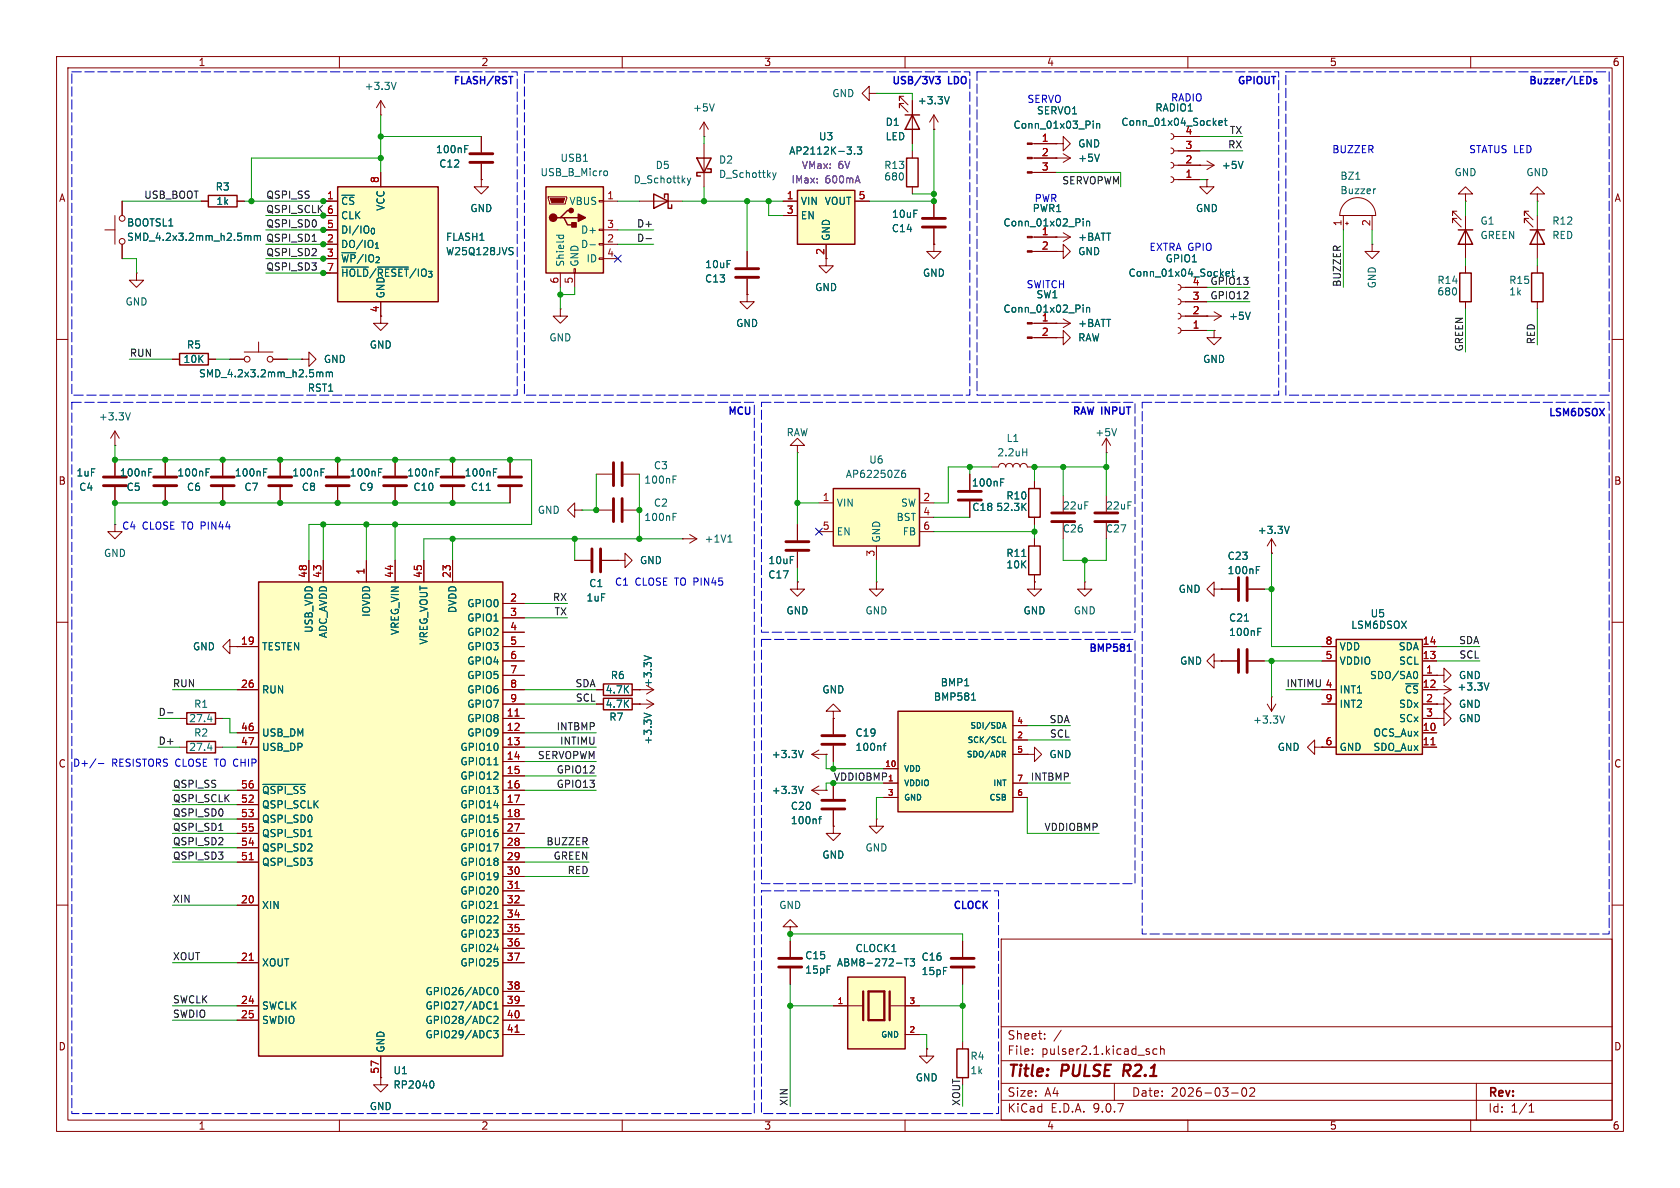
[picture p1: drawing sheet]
<svg xmlns="http://www.w3.org/2000/svg" width="297mm" height="210mm" viewBox="0 0 297 210" stroke-linecap="round" stroke-linejoin="round" font-family="sans-serif">
<g fill="none" stroke="#840000" stroke-width=".18">
<path d="M10 10h277v190h-277zM12 12h273v186h-273zM60 10v2M67.3 17.8l-.8 1.3M67.3 17.8l.8 1.3M67.3 17.8v2.5M110 10v2M153.7 16.5v-1.3l-1.3 1.3 1.3 1.3v-1.3h1.2M154.9 16.5h.1M159.8 17h-.8v.8v-.8l1.5 1.5M159.8 18.3h-.8v.8v-.8l1.5 1.5M160 10v2"/>
<path d="M161.3 17.8v7.6M210 10v2M260 10v2M67.3 20.3h.1M85.1 31.8v1.2h1.3l-1.3 1.3-1.3-1.3h1.3M85.1 31.8h.1M113 35.6h7.6M124.5 25.4v7.6M161.3 26.7v1.2M161.3 33v1.3M67.3 55.9v1.3h1.3l-1.3 1.2-1.3-1.2h1.3M99.1 54.6v1.3h1.2l-1.2 1.3-1.3-1.3h1.3"/>
<path d="M99.1 54.6h.1M132.1 44.5v2.7M132.1 49.3v2.8M146 45.7v1.3h1.3l-1.3 1.3-1.2-1.3h1.2M10 60h2M53.3 63.5h1.3v-1.3l1.3 1.3-1.3 1.3v-1.3M53.3 63.5h.1M141 78.7h1.2l-1.2-1.2-1.3 1.2h1.3v1.3M195.6 77.5l-.8 1.2M195.6 77.5l.7 1.2M195.6 77.5v2.5M285 60h2"/>
<path d="M141 80h.1M195.6 80h.1M10 110h2M154.9 102.9v1.2h1.3l-1.3 1.3-1.2-1.3h1.2M154.9 102.9h.1M285 110h2M10 160h2M139.7 163.8h1.3l-1.3-1.2-1.3 1.2h1.3v1.3M139.7 165.1h.1M170.2 166.4v2.8M170.2 171.2v2.8M177 166h108v32h-108z"/>
<path d="M285 160h2M60 198v2M110 198v2M160 198v2M163.8 185.4v1.3h1.3l-1.3 1.3-1.2-1.3h1.2M163.8 185.4h.1M177 194.5h108M177 191.5h108M177 187.5h108M177 181.5h108M182.5 186.3v.1M182.5 185.5v.1"/>
<path d="M184.7 183.6v.1M184.7 182.8v.1M187.6 182.1l-1.3 2M197 191.5v3M203 185.4l.2 .1M203 185.9l.2 .2-.2 .3M204.5 185.5l-.4-.1-.3 .3v.4l.2 .2h.5M205.2 185.5l.2-.1 .3 .1 .1 .9M205.2 184.9v1.5M210 198v2M217.7 193.2h1.2M219.7 192.4l.2-.1a.81 .81 0 0 1 .6 .6 .81 .81 0 0 1-.3 .8l-.2 .1a.81 .81 0 0 1-.3-1.4z"/>
<path d="M221 192.4l.5-.1 .2 .1 .1 .3-.9 1.1h.9M260 198v2M261 191.5v6.5M270.3 196.6h.9M270.3 195.5l.4-.4v1.5"/>
</g>
<path d="M198.8 188.2l-.3 2" fill="none" stroke="#840000" stroke-width=".4"/>
<path d="M70 14.5l-.4 1.3M121.5 31.5l.3 .8M121.8 32.3l-.3 .5M122.1 31.5l-.3 .8M136.6 30.5l.3 .9M136.9 31.4l-.3 .4M137.2 30.5l-.3 .9M197.4 75.8l-.4 1.2" fill="none" stroke="#006464" stroke-width=".18"/>
<path d="M115.6 34.3l2.5 1.3-2.5 1.2zM117.5 34.9v-.6h.6v2.5h.6v-.6M123.2 27.9h2.5l-1.2 2.6zM125.1 29.8h.6v.7h-2.5v.6h.6M160 20.3h2.6M160.3 27.9h2v5.1h-2zM161.3 20.3l1.3 2.6h-2.6z" fill="none" stroke="#840000" stroke-width=".25"/>
<path d="M130 47.5h4.1M130 49h4.1M168.1 169.4h4.1M168.1 170.9h4.1" fill="none" stroke="#840000" stroke-width=".51"/>
<path d="M149.9 172.7h10.1v12.7h-10.1z" fill="#ffffc2"/>
<g fill="none" stroke="#840000" stroke-width=".18">
<path d="M257.6 37.3h-.8v.8v-.8l1.5 1.6M257.6 38.6h-.8v.8v-.8l1.5 1.5M259.1 38.1v7.6M270.3 37.3h-.8v.8v-.8l1.5 1.6M270.3 38.6h-.8v.8v-.8l1.5 1.5M271.8 38.1v7.6M259.1 47v1.3M259.1 53.3v1.3M271.8 47v1.3M271.8 53.3v1.3M139.7 166.4v2.8M139.7 171.2v2.8"/>
<path d="M147.3 177.8h5.1M157.5 177.8h5.1M67.3 190.5v1.3h1.3l-1.3 1.2-1.3-1.2h1.3M67.3 190.5h.1M160 182.9h2.6M170.2 184.2v1.2"/>
</g>
<path d="M257.8 40.6h2.5M258.1 48.3h2v5h-2zM259.1 40.6l1.2 2.6h-2.5zM270.5 40.6h2.5M270.8 48.3h2v5h-2zM271.8 40.6l1.2 2.6h-2.5zM149.9 172.7h10.1v12.7h-10.1zM169.2 185.4h2v5.1h-2z" fill="none" stroke="#840000" stroke-width=".25"/>
<path d="M152.6 175.3v5M153.5 175.3h2.8v5h-2.8zM157.3 175.3v5" fill="none" stroke="#840000" stroke-width=".41"/>
<path d="M158.5 170.3h.9M159.9 169.5h.7M160.2 169.5v1.3M160.9 169.5h.8l-.4 .5 .3 .1v.5l-.2 .2-.5-.2" fill="none" stroke="#006464" stroke-width=".18"/>
<path d="M137.7 169.4h4M137.7 170.9h4" fill="none" stroke="#840000" stroke-width=".51"/>
<path d="M45.7 102.9h43.2v83.8h-43.2z" fill="#ffffc2"/>
<path d="M181.9 96.5h2v5.1h-2zM45.7 102.9h43.2v83.8h-43.2z" fill="none" stroke="#840000" stroke-width=".25"/>
<g fill="none" stroke="#840000" stroke-width=".18">
<path d="M237.5 38.1v2.5M237.8 35.9a3.2 3.2 0 0 1 3.4-.7 3.2 3.2 0 0 1 2 2.9h-6.3a3.2 3.2 0 0 1 .9-2.2zM237.9 39.5h.5M238.1 39.2v.6M242.6 38.1v2.5M259.1 34.3h1.2l-1.2-1.3-1.3 1.3h1.3v1.3M259.1 35.6h.1M271.8 34.3h1.2l-1.2-1.3-1.3 1.3h1.3v1.3M271.8 35.6h.1M242.6 43.2v1.3h1.2l-1.2 1.2-1.3-1.2h1.3M242.6 43.2h.1M54.6 99.1v3.8"/>
<path d="M57.1 99.1v3.8M64.8 99.1v3.8M69.8 99.1v3.8M74.9 99.1v3.8M80 99.1v3.8M105.4 83.8h2.8M110.2 83.8h2.8M182.9 95.3v1.2M195.6 87.6v2.8M195.6 92.5v2.8M41.9 114.3h3.8M88.9 114.3h3.8"/>
<path d="M88.9 106.7h3.8M88.9 109.2h3.8M88.9 111.8h3.8M88.9 116.8h3.8M88.9 119.4h3.8M182.9 102.9v1.2h1.2l-1.2 1.3-1.3-1.3h1.3M182.9 102.9h.1M182.9 101.6v1.3M191.8 102.9v1.2h1.2l-1.2 1.3-1.3-1.3h1.3M191.8 102.9h.1M41.9 121.9h3.8M41.9 129.5h3.8"/>
<path d="M41.9 132.1h3.8M41.9 139.7h3.8M88.9 121.9h3.8M88.9 129.5h3.8M88.9 132.1h3.8M88.9 139.7h3.8M88.9 124.5h3.8M88.9 127h3.8M88.9 134.6h3.8M88.9 137.2h3.8M143.5 139.7h2.5M143.5 139.7l1.3 .8"/>
<path d="M143.5 133.4l1.3 .7M143.5 133.4h2.5M144.8 138.9l-1.3 .8M144.8 132.6l-1.3 .8M146 139.7h.1M146 133.4h.1M147.3 125.7h1.3l-1.3-1.2-1.3 1.2h1.3v1.3M147.3 127h.1M147.3 127v2.8M147.3 131.8v2.8M147.3 138.4v2.8M181.6 133.4h1.3v-1.3l1.2 1.3-1.2 1.2v-1.2"/>
<path d="M181.6 133.4h.1M41.9 142.2h3.8M41.9 144.8h3.8M41.9 147.3h3.8M41.9 149.9h3.8M41.9 152.4h3.8M88.9 142.2h3.8M88.9 144.8h3.8M88.9 147.3h3.8M88.9 149.9h3.8M88.9 152.4h3.8M88.9 154.9h3.8"/>
<path d="M88.9 157.5h3.8M147.3 146.1v1.2h1.3l-1.3 1.3-1.3-1.3h1.3M147.3 146.1h.1M147.3 143.3v2.8M154.9 144.8v1.3h1.3l-1.3 1.2-1.2-1.2h1.2M154.9 144.8h.1M41.9 160h3.8M41.9 170.2h3.8M41.9 177.8h3.8M88.9 160h3.8M88.9 170.2h3.8M88.9 177.8h3.8"/>
<path d="M88.9 162.6h3.8M88.9 165.1h3.8M88.9 167.6h3.8M88.9 175.3h3.8M41.9 180.3h3.8M67.3 186.7v3.8M88.9 180.3h3.8M88.9 182.9h3.8"/>
</g>
<g fill="none" stroke="#006464" stroke-width=".18">
<path d="M239.7 31.7h.7M243.2 33.4h-.2M119 84.8h.4M119 84.1h.6M180.6 98.4h.8M46.5 138.7h7.5M87.3 135.2h.7M142 139l-.4 1.3M142 132.7l-.4 1.2M156.1 131.8h.5M156.6 131.4l-.3 .2v1.1M54.4 147.9h.8"/>
<path d="M144.7 144.8h.5M145.2 144.3l-.3 .2v1.1M87.3 160.6h.7M87.3 179.8l.5-.2 .2 .4-.7 .9h.7M87.3 178.4h.7M87.3 177.5l.4-.4v1.3M87.4 174.7l.2-.1a.68 .68 0 0 1 .5 .6 .68 .68 0 0 1-.5 .6l-.2-.1-.1-.3zM76.4 191.1a.79 .79 0 0 1 0 1.2M87.3 182.2h.7l-.4 .5 .4 .1v.5l-.2 .2-.5-.2"/>
</g>
<path d="M91 126.6h.8M44.1 152h.7M91 157.1h.8M44.1 169.8h.7M91 182.5h.8" fill="none" stroke="#a90000" stroke-width=".18"/>
<path d="M108.5 81.8v4.1M110 81.8v4.1M193.5 90.7h4.1M193.5 92.2h4.1M145.3 130h4.1M145.3 131.6h4.1M145.3 141.5h4.1M145.3 143h4.1" fill="none" stroke="#840000" stroke-width=".51"/>
<path d="M158.7 125.7h20.4v17.8h-20.4z" fill="#ffffc2"/>
<path d="M158.7 125.7h20.4v17.8h-20.4z" fill="none" stroke="#840000" stroke-width=".25"/>
<g fill="none" stroke="#840000" stroke-width=".18">
<path d="M105.4 90.2h2.8M109.2 99.1h1.3v-1.3l1.3 1.3-1.3 1.2v-1.2M109.2 99.1h.1M110.2 90.2h2.8M120.6 95.3h.1M120.6 95.3h2.6M121.9 94.5l1.3 .8M123.2 95.3l-1.3 .7M141 92.7v2.8M141 97.5v2.8M156.2 135.9h2.5M156.2 138.4h2.5"/>
<path d="M179.1 138.4h2.5M179.1 128.3h2.5M179.1 130.8h2.5M179.1 133.4h2.5M156.2 141h2.5M179.1 141h2.5"/>
</g>
<path d="M119 91.4h.4M119 90.7h.6M128.7 95.8h.7M128.8 94.9l.2-.3v1.2M171.8 123.8h.7M172 122.7l.1-.2v1.3M177.3 128.4h.5M177.4 131.3h.5M177.4 133.3l.4 .5M177.5 127.7l.4 1M177.7 132.8l.1 .2-.1 .3" fill="none" stroke="#006464" stroke-width=".18"/>
<path d="M108.5 88.1v4.1M110 88.1v4.1M138.9 95.8h4.1M138.9 97.3h4.1" fill="none" stroke="#840000" stroke-width=".51"/>
<path d="M147.3 86.4h15.3v10.1h-15.3z" fill="#ffffc2"/>
<path d="M147.3 86.4h15.3v10.1h-15.3zM33 131.1h5.1v2h-5.1z" fill="none" stroke="#840000" stroke-width=".25"/>
<path d="M144.8 88.9h2.5M144.8 94h2.5M154.9 96.5v2.6M162.6 88.9h2.5M162.6 94h2.5M162.6 91.4h2.5M175.3 82.6h1.2a.64 .64 0 0 1 .7-.7 .64 .64 0 0 1 .6 .7 .64 .64 0 0 1 .6-.7 .64 .64 0 0 1 .7 .7 .64 .64 0 0 1 .6-.7 .64 .64 0 0 1 .6 .7 .64 .64 0 0 1 .7-.7 .64 .64 0 0 1 .6 .7h1.3M141 102.9v1.2h1.2l-1.2 1.3-1.3-1.3h1.3M141 102.9h.1M31.7 132.1h1.3M38.1 132.1h1.3" fill="none" stroke="#840000" stroke-width=".18"/>
<path d="M180.8 79.9h.7M181.5 79.3v1.3M160 83.1l-.4 .1a.86 .86 0 0 0 0 1.2l.5-.1v-.4l-.2-.3h-.3l-.2 .3M36.7 132.2h.8" fill="none" stroke="#006464" stroke-width=".18"/>
<path d="M141 33.7h10.1v9.5h-10.1z" fill="#ffffc2"/>
<path d="M141 33.7h10.1v9.5h-10.1z" fill="none" stroke="#840000" stroke-width=".25"/>
<path d="M138.4 35.6h2.6M138.4 38.1h2.6M151.1 35.6h2.6M165.1 22.9h.1M165.1 20.3l-.8 1.3M165.1 20.3l.8 1.3M165.1 20.3v2.6M146 43.2v2.5M186.7 44.5h1.3v-1.3l1.2 1.3-1.2 1.2v-1.2M186.7 44.5h.1" fill="none" stroke="#840000" stroke-width=".18"/>
<path d="M167.8 17.1l-.4 1.3M149.7 26h.8l-.4 .5M150.5 26.6v.5M151.1 27.1v.1M151.6 26h.7l-.4 .5 .4 .1v.5l-.2 .1-.5-.1" fill="none" stroke="#006464" stroke-width=".18"/>
<path d="M59.7 33h17.8v20.3h-17.8z" fill="#ffffc2"/>
<path d="M59.7 33h17.8v20.3h-17.8z" fill="none" stroke="#840000" stroke-width=".25"/>
<g fill="none" stroke="#840000" stroke-width=".18">
<path d="M57.1 35.6h2.6M57.1 38.1h2.6M67.3 30.5v2.5M182.5 25.4h4.2M182.5 27.9h4.2M182.5 30.5h4.2M24.1 48.3v1.2h1.3l-1.3 1.3-1.2-1.3h1.2M24.1 48.3h.1M57.1 40.6h2.6M57.1 43.2h2.6M57.1 45.7h2.6M57.1 48.3h2.6"/>
<path d="M67.3 53.3v2.6M132.1 52.1v1.2h1.2l-1.2 1.3-1.3-1.3h1.3M132.1 52.1h.1M182.5 41.9h6.7M182.5 57.2h6.7M182.5 59.7h4.2M182.5 44.5h4.2M186.7 41.9h.1M186.7 57.2h.1M188 41.1l1.2 .8M188 56.4l1.2 .8M189.2 41.9l-1.2 .8"/>
<path d="M189.2 57.2l-1.2 .7"/>
</g>
<g fill="none" stroke="#006464" stroke-width=".18">
<path d="M191.5 38.7v.1M191.5 39.1v.8M192.1 39.1v.8M192.1 39.2l.2-.1 .3 .1v.7M193.3 21.4v.1M193.3 21.8v.9M193.9 21.8v.9M193.9 22l.1-.2 .4 .1v.8M60.4 47.2h4.7M66.7 47.2h5.5M90.2 43.8h.5M90.5 44.4l.2 .3-.2 .3"/>
<path d="M191.5 53.9v.1M191.5 54.3v.9M192.1 54.3v.9M192.1 54.5l.2-.2 .3 .1v.8"/>
</g>
<g fill="#840000" stroke="#840000" stroke-width=".18">
<path d="M181.6 57h.9v.3h-.9z"/>
<path d="M181.6 59.6h.9v.2h-.9z"/>
<path d="M181.6 25.3h.9v.2h-.9z"/>
<path d="M181.6 27.8h.9v.3h-.9z"/>
<path d="M181.6 30.4h.9v.2h-.9z"/>
<path d="M181.6 41.8h.9v.2h-.9z"/>
<path d="M181.6 44.3h.9v.3h-.9z"/>
</g>
<path d="M96.5 33h10.2v15.3h-10.2z" fill="#ffffc2"/>
<path d="M96.5 33h10.2v15.3h-10.2zM99.1 38.5h.6l.6 1.3h1.3M99.7 38.5h2.5M101 37.2h-.7l-1.2 1.3h-.7M31.7 62.5h5.1v2h-5.1zM181.9 86.4h2v5h-2zM33 126h5.1v2h-5.1zM106.7 123.4h5.1v2.1h-5.1zM106.7 120.9h5.1v2h-5.1z" fill="none" stroke="#840000" stroke-width=".25"/>
<g fill="none" stroke="#840000" stroke-width=".18">
<path d="M85.1 24.1v2.8M85.1 29v2.8M96.9 34.8h3.3v.3l-.3 1h-2.7zM105.9 35.4h.8v.3h-.8zM106.7 35.6h2.5M124.5 24.1h.1M124.5 21.6l-.8 1.3M124.5 21.6l.7 1.3M124.5 21.6v2.5M165.1 35.6v2.8M99.1 48.3v2.5M101.5 47.5h.2v.8h-.2z"/>
<path d="M101.6 48.3v2.5M105.9 40.5h.8v.3h-.8zM105.9 43.1h.8v.2h-.8zM105.9 45.6h.8v.2h-.8zM106.7 40.6h2.5M106.7 43.2h2.5M106.7 45.7h2.5M165.1 43.2v1.3h1.3l-1.3 1.2-1.3-1.2h1.3M165.1 43.2h.1M165.1 40.4v2.8M20.3 78.7h.1M20.3 76.2v2.5"/>
<path d="M20.3 76.2l-.7 1.3M20.3 76.2l.8 1.3M30.5 63.5h1.2M36.8 63.5h1.3M40.6 63.5h2.6M43.2 62.2h5.1M45.7 60.5v1.7M48.3 63.5h2.5M20.3 92.7v1.3h1.3l-1.3 1.3-1.3-1.3h1.3M20.3 92.7h.1M20.3 81.3v2.8M20.3 86.1v2.8"/>
<path d="M29.2 81.3v2.8M29.2 86.1v2.8M39.4 81.3v2.8M39.4 86.1v2.8M49.5 81.3v2.8M49.5 86.1v2.8M59.7 81.3v2.8M59.7 86.1v2.8M69.8 81.3v2.8M69.8 86.1v2.8M80 81.3v2.8M80 86.1v2.8"/>
<path d="M90.2 81.3v2.8M90.2 86.1v2.8M101.6 90.2v-1.3l-1.3 1.3 1.3 1.2v-1.2h1.3M101.6 99.1h2.8M102.9 90.2h.1M106.4 99.1h2.8M171.4 83.8v2.8M171.4 88.6v2.8M182.9 85.1v1.3M182.9 91.4v1.3M188 87.6v2.8M188 92.5v2.8"/>
<path d="M224.8 97.8h.1M224.8 95.3v2.5M224.8 95.3l-.8 1.2M224.8 95.3l.8 1.2M40.6 114.3v-1.3l-1.2 1.3 1.2 1.3v-1.3h1.3M41.9 114.3h.1M214.6 116.8v-1.2l-1.2 1.2 1.2 1.3v-1.3h1.3M214.6 104.1v1.3l-1.2-1.3 1.2-1.2v1.2h1.3M215.9 116.8h.1M215.9 104.1h.1M215.9 116.8h2.8M215.9 104.1h2.8"/>
<path d="M220.7 116.8h2.8M220.7 104.1h2.8M254 119.4h1.3v-1.3l1.2 1.3-1.2 1.3v-1.3M254 119.4h.1M31.7 127h1.3M38.1 127h1.3M105.4 124.5h1.3M105.4 121.9h1.3M111.8 124.5h3.8M111.8 121.9h3.8l-1.3 .8M113 121.9h.1M113 124.5h.1"/>
<path d="M114.3 123.7l1.3 .8M115.6 124.5l-1.3 .7M224 124.5l.8 1.2M224.8 123.2h.1M224.8 123.2v2.5M225.6 124.5l-.8 1.2M232.4 132.1v-1.3l-1.3 1.3 1.3 1.3v-1.3h1.3M233.7 132.1h.1M254 124.5h1.3v-1.3l1.2 1.3-1.2 1.2v-1.2M254 124.5h.1M254 127h1.3v-1.3l1.2 1.3-1.2 1.3v-1.3M254 127h.1"/>
<path d="M254 121.9h.1M254 121.9h2.5M255.3 121.2l1.2 .7M256.5 121.9l-1.2 .8"/>
<circle cx="43.7" cy="63.5" r=".51"/>
<circle cx="47.8" cy="63.5" r=".51"/>
</g>
<path d="M97.3 35.1h2.5l-.2 .7h-2.1z" fill="#840000" stroke="#840000" stroke-width=".18"/>
<g fill="#840000" stroke="#840000" stroke-width=".25">
<path d="M101.1 39.4h.8v.7h-.8z"/>
<path d="M102.2 37.8l1.3 .7-1.3 .6z"/>
<circle cx="97.8" cy="38.5" r=".63"/>
<circle cx="101" cy="37.2" r=".38"/>
</g>
<g fill="none" stroke="#006464" stroke-width=".18">
<path d="M126.3 18.4l-.4 1.2M82.2 26.3h.4M82.2 25.7h.6M107 30.2l.3 .1 .1 .2-.1 .4-.3 .2M98.4 41.6h1.2M98.9 41.6l-.1 .3M99.6 41.6v.3M104.3 43.3h1M23 73l-.4 1.2M56.6 65.8h.4l.1 .8M57.7 65.9l.3-.1 .2 .2M57.7 65.8v.8"/>
<path d="M58.2 66l.2-.2h.3l.1 .8M58.2 66v.6M26.3 83.5h.4M26.3 82.9h.6M36.4 83.5h.5M36.4 82.9h.6M46.6 83.5h.4M46.6 82.9h.6M56.8 83.5h.4M56.8 82.9h.6M66.9 83.5h.4M66.9 82.9h.6"/>
<path d="M77.1 83.5h.4M77.1 82.9h.6M86 86.7h.7M87.2 83.5h.5M87.2 82.9h.6M176.9 85.3h.4M176.9 84.7h.6M180.9 89.5l.5 .7M181.4 89l-.7 .7M227.9 93l-.4 1.3M113.9 115.9l1.2 .4M220 109.8h.7"/>
<path d="M222.1 100.8h.4M222.1 100.1h.6M222.4 111.7h.4M222.4 111.1h.6M36.7 127.2h.8M113.9 126.1l1.2 .4M227.1 126.6l-.4 1.2M263.2 120.7l-.4 1.3"/>
</g>
<g fill="none" stroke="#840000" stroke-width=".51">
<path d="M83.1 27.2h4M83.1 28.7h4M163.1 38.6h4M163.1 40.1h4M18.3 84.3h4.1M18.3 85.9h4.1M27.2 84.3h4M27.2 85.9h4M37.3 84.3h4.1M37.3 85.9h4.1M47.5 84.3h4.1M47.5 85.9h4.1"/>
<path d="M57.7 84.3h4M57.7 85.9h4M67.8 84.3h4.1M67.8 85.9h4.1M78 84.3h4M78 85.9h4M88.1 84.3h4.1M88.1 85.9h4.1M104.6 97v4.1M106.2 97v4.1M169.4 86.9h4.1M169.4 88.4h4.1"/>
<path d="M185.9 90.7h4.1M185.9 92.2h4.1M218.9 102.1v4.1M218.9 114.8v4.1M220.5 102.1v4.1M220.5 114.8v4.1"/>
</g>
<path d="M236.2 113h15.3v20.4h-15.3z" fill="#ffffc2"/>
<path d="M36.8 34.5h5.1v2.1h-5.1zM236.2 113h15.3v20.4h-15.3z" fill="none" stroke="#840000" stroke-width=".25"/>
<g fill="none" stroke="#840000" stroke-width=".18">
<path d="M161.3 17.8v2.5M20.3 38.1v5.1M21.6 35.6v2.5M35.6 35.6h1.2M41.9 35.6h1.3M57.1 35.6h2.6M57.1 38.1h2.6M67.3 30.5v2.5M85.1 31.8h.1M85.1 24.1v2.8M85.1 29v2.8M138.4 35.6h2.6"/>
<path d="M138.4 38.1h2.6M151.1 35.6h2.6M161.3 22.9v2.5M165.1 22.9h.1M165.1 35.6v2.8M182.9 27.9h6.3M182.9 25.4h3.8M182.9 30.5h3.8M186.7 27.9h.1M186.7 25.4h1.3v-1.3l1.2 1.3-1.2 1.3v-1.3M186.7 25.4h.1M188 27.2l1.2 .7"/>
<path d="M189.2 27.9l-1.2 .8M207 31.2l.4 .2 .1 .4-.1 .3-.4 .2M207 28.7l.4 .2 .1 .3-.1 .4-.4 .1M207 26.2l.4 .1 .1 .4-.1 .3-.4 .2M207 23.6l.4 .2 .1 .3-.1 .4-.4 .1M207.5 31.8h4.6M207.5 29.2h7.1M207.5 26.7h4.6M207.5 24.1h4.6M212.1 29.2h.1M213.4 31.8v1.2h1.2l-1.2 1.3-1.3-1.3h1.3M213.4 31.8h.1"/>
<path d="M213.4 28.4l1.2 .8M214.6 29.2l-1.2 .8M18.5 40.6h1.8M21.6 43.2v2.5M57.1 40.6h2.6M57.1 43.2h2.6M57.1 45.7h2.6M57.1 48.3h2.6M67.3 53.3v2.6M132.1 52.1h.1M132.1 44.5v2.7M132.1 49.3v2.8"/>
<path d="M146 43.2v2.5M165.1 43.2h.1M165.1 40.4v2.8M182.9 57.2h3.8M182.9 59.7h3.8M182.9 41.9h3.8M182.9 44.5h3.8M186.7 59.7h1.3v-1.3l1.2 1.3-1.2 1.3v-1.3M186.7 59.7h.1M186.7 44.5h.1M186.7 41.9h.1M186.7 57.2h.1"/>
<path d="M208.3 57.9l.3 .2 .2 .3-.2 .4-.3 .1M208.3 55.4l.3 .1 .2 .4-.2 .3-.3 .2M208.3 52.8l.3 .2 .2 .3-.2 .4-.3 .1M208.3 50.3l.3 .1 .2 .4-.2 .4-.3 .1M208.8 58.4h4.6M208.8 55.9h7.1M208.8 53.3h4.6M208.8 50.8h4.6M213.4 55.9h.1M214.6 58.4v1.3h1.3l-1.3 1.3-1.2-1.3h1.2M214.6 58.4h.1M214.6 55.1l1.3 .8"/>
<path d="M215.9 55.9l-1.3 .7M30.5 63.5h1.2M36.8 63.5h1.3M40.6 63.5h2.6M48.3 63.5h2.5M53.3 63.5h.1M20.3 81.3v2.8M20.3 86.1v2.8M29.2 81.3v2.8M29.2 86.1v2.8M39.4 81.3v2.8M39.4 86.1v2.8"/>
<path d="M49.5 81.3v2.8M49.5 86.1v2.8M54.6 99.1v3.8M57.1 99.1v3.8M59.7 81.3v2.8M59.7 86.1v2.8M64.8 99.1v3.8M69.8 81.3v2.8M69.8 86.1v2.8M69.8 99.1v3.8M74.9 99.1v3.8M80 81.3v2.8"/>
<path d="M80 86.1v2.8M80 99.1v3.8M90.2 81.3v2.8M90.2 86.1v2.8M101.6 99.1h2.8M106.4 99.1h2.8M109.2 99.1h.1M141 92.7v2.8M141 97.5v2.8M171.4 83.8v2.8M171.4 88.6v2.8M182.9 85.1v1.3"/>
<path d="M182.9 91.4v1.3M182.9 95.3v1.2M224.8 97.8h.1M41.9 114.3h.1M41.9 114.3h3.8M88.9 114.3h3.8M88.9 116.8h3.8M88.9 119.4h3.8M88.9 106.7h3.8M88.9 109.2h3.8M88.9 111.8h3.8M141 102.9h.1"/>
<path d="M182.9 102.9h.1M182.9 101.6v1.3M215.9 104.1h.1M215.9 116.8h.1M215.9 116.8h2.8M215.9 104.1h2.8M220.7 116.8h2.8M220.7 104.1h2.8M233.7 114.3h2.5M233.7 116.8h2.5M251.5 114.3h2.5M251.5 116.8h2.5"/>
<path d="M251.5 119.4h2.5M254 119.4h.1M41.9 121.9h3.8M41.9 129.5h3.8M41.9 132.1h3.8M41.9 139.7h3.8M88.9 121.9h3.8M88.9 129.5h3.8M88.9 132.1h3.8M88.9 124.5h3.8M88.9 127h3.8M88.9 139.7h3.8"/>
<path d="M88.9 134.6h3.8M88.9 137.2h3.8M105.4 121.9h1.3M105.4 124.5h1.3M111.8 121.9h1.2M111.8 124.5h1.2M113 121.9h.1M113 124.5h.1M146 133.4h.1M146 139.7h.1M147.3 127h.1M147.3 127v2.8"/>
<path d="M147.3 131.8v2.8M147.3 138.4v2.8M156.2 135.9h2.5M156.2 138.4h2.5M179.1 138.4h2.5M179.1 128.3h2.5M179.1 130.8h2.5M179.1 133.4h2.5M181.6 133.4h.1M233.7 132.1h.1M233.7 121.9h2.5M233.7 132.1h2.5"/>
<path d="M233.7 124.5h2.5M251.5 121.9h2.5M251.5 129.5h2.5M251.5 132.1h2.5M251.5 124.5h2.5M251.5 127h2.5M254 121.9h.1M254 127h.1M254 124.5h.1M41.9 142.2h3.8M41.9 144.8h3.8M41.9 147.3h3.8"/>
<path d="M41.9 149.9h3.8M41.9 152.4h3.8M88.9 142.2h3.8M88.9 144.8h3.8M88.9 147.3h3.8M88.9 149.9h3.8M88.9 152.4h3.8M88.9 154.9h3.8M88.9 157.5h3.8M147.3 146.1h.1M147.3 143.3v2.8M156.2 141h2.5"/>
<path d="M179.1 141h2.5M41.9 160h3.8M41.9 170.2h3.8M41.9 177.8h3.8M88.9 160h3.8M88.9 170.2h3.8M88.9 177.8h3.8M88.9 162.6h3.8M88.9 165.1h3.8M88.9 167.6h3.8M88.9 175.3h3.8M139.7 166.4v2.8"/>
<path d="M139.7 171.2v2.8M147.3 177.8h2.6M160 177.8h2.6M170.2 166.4v2.8M170.2 171.2v2.8M41.9 180.3h3.8M67.3 190.5h.1M67.3 186.7v3.8M88.9 180.3h3.8M88.9 182.9h3.8M160 182.9h2.6M163.8 185.4h.1"/>
<circle cx="21.6" cy="38.6" r=".51"/>
<circle cx="21.6" cy="42.7" r=".51"/>
</g>
<path d="M91 126.6h.8M253 131.7h.7M44.1 152h.7M91 157.1h.8M44.1 169.8h.7M91 182.5h.8" fill="none" stroke="#a90000" stroke-width=".18"/>
<g fill="none" stroke="#006464" stroke-width=".18">
<path d="M167.8 17.1l-.4 1.3M82.2 26.3h.4M82.2 25.7h.6M149.7 26h.8l-.4 .5M150.5 26.6v.5M151.1 27.1v.1M151.6 26h.7l-.4 .5 .4 .1v.5l-.2 .1-.5-.1M191.5 38.7v.1M191.5 39.1v.8M192.1 39.1v.8M192.1 39.2l.2-.1 .3 .1v.7M193.3 21.4v.1"/>
<path d="M193.3 21.8v.9M193.9 21.8v.9M193.9 22l.1-.2 .4 .1v.8M194.4 27.2l-.5 1.3M215.5 21.7l.6-.1-.1-.2-.3-.1-.2 .2v.6h.5M216.4 21.3h.5M216.6 20.9v1.1l.2 .2M219.8 28.5l-.5 1.3M43.9 41.7h.4l.1 .8M45 41.8l.3-.2 .2 .2M45 41.6v.9M45.5 41.8l.2-.2 .3 .1v.8"/>
<path d="M45.5 41.8v.7M60.4 47.2h4.7M66.7 47.2h5.5M90.2 43.8h.5M90.5 44.4l.2 .3-.2 .3M191.5 53.9v.1M191.5 54.3v.9M192.1 54.3v.9M192.1 54.5l.2-.2 .3 .1v.8M216.7 48.4l.7-.1-.1-.2h-.5l-.1 .6M217.7 48h.5M217.9 47.6v1.1"/>
<path d="M221 55.2l-.4 1.3M56.6 65.8h.4l.1 .8M57.7 65.9l.3-.1 .2 .2M57.7 65.8v.8M58.2 66l.2-.2h.3l.1 .8M58.2 66v.6M26.3 83.5h.4M26.3 82.9h.6M36.4 83.5h.5M36.4 82.9h.6M46.6 83.5h.4M46.6 82.9h.6"/>
<path d="M56.8 83.5h.4M56.8 82.9h.6M66.9 83.5h.4M66.9 82.9h.6M77.1 83.5h.4M77.1 82.9h.6M86 86.7h.7M87.2 83.5h.5M87.2 82.9h.6M176.9 85.3h.4M176.9 84.7h.6M180.6 98.4h.8"/>
<path d="M180.9 89.5l.5 .7M181.4 89l-.7 .7M227.9 93l-.4 1.3M113.9 115.9l1.2 .4M220 109.8h.7M222.1 100.8h.4M222.1 100.1h.6M222.4 111.7h.4M222.4 111.1h.6M250.3 118.7a.79 .79 0 0 1 0 1.3M46.5 138.7h7.5M87.3 135.2h.7"/>
<path d="M113.9 126.1l1.2 .4M142 132.7l-.4 1.2M142 139l-.4 1.3M156.1 131.8h.5M156.6 131.4l-.3 .2v1.1M171.8 123.8h.7M172 122.7l.1-.2v1.3M177.3 128.4h.5M177.4 131.3h.5M177.4 133.3l.4 .5M177.5 127.7l.4 1M177.7 132.8l.1 .2-.1 .3"/>
<path d="M263.2 120.7l-.4 1.3M54.4 147.9h.8M144.7 144.8h.5M145.2 144.3l-.3 .2v1.1M87.3 160.6h.7M87.3 179.8l.5-.2 .2 .4-.7 .9h.7M87.3 178.4h.7M87.3 177.5l.4-.4v1.3M87.4 174.7l.2-.1a.68 .68 0 0 1 .5 .6 .68 .68 0 0 1-.5 .6l-.2-.1-.1-.3zM158.5 170.3h.9M159.9 169.5h.7M160.2 169.5v1.3"/>
<path d="M160.9 169.5h.8l-.4 .5 .3 .1v.5l-.2 .2-.5-.2M76.4 191.1a.79 .79 0 0 1 0 1.2M87.3 182.2h.7l-.4 .5 .4 .1v.5l-.2 .2-.5-.2"/>
</g>
<path d="M55.2 42.7h.7M114.2 42.2h1M29.6 126h1M38.7 146.8h.7" fill="none" stroke="#0f0f0f" stroke-width=".18"/>
<g fill="none" stroke="#009600" stroke-width=".18">
<path d="M154.9 16.5h6.4v1.3M21.6 35.6h14M43.2 35.6h15.2M47 38.1h10.1M67.3 27.9h-22.9v7.7M67.3 20.3v10.2M67.3 24.1h17.8M109.2 35.6h3.8M120.6 35.6h17.8M124.5 24.1v1.3M124.5 33v2.6M132.1 35.6v8.9"/>
<path d="M135.9 35.6v2.5h2.5M161.3 25.4v1.3M161.3 34.3h3.8M165.1 22.9v12.7h-11.4M186.7 30.5h11.4v2.5M212.1 24.1h7.6M212.1 26.7h7.6M212.1 31.8h1.3M259.1 35.6v2.5M271.8 35.6v2.5M21.6 45.7h2.5v2.6M47 48.3h11.4"/>
<path d="M47 45.7h11.4M47 40.6h11.4M47 43.2h10.1M99.1 50.8v3.8M101.6 50.8v1.3h-2.5M109.2 40.6h6.4M109.2 43.2h6.4M213.4 50.8h7.6M213.4 53.3h7.6M213.4 58.4h1.2M237.5 40.6v10.2M242.6 40.6v2.6"/>
<path d="M259.1 45.7v1.3M259.1 54.6v7.6M271.8 45.7v1.3M271.8 54.6v6.4M20.3 78.7v2.6h73.7v11.4h-39.4v6.4M22.9 63.5h7.6M38.1 63.5h2.5M50.8 63.5h2.5M57.1 92.7v6.4M64.8 92.7v6.4M69.8 92.7v6.4M80 95.3v3.8"/>
<path d="M90.2 88.9h-69.9v3.8M101.6 95.3v3.8M105.4 83.8v6.4h-2.5M113 83.8v11.5M120.6 95.3h-45.7v3.8M141 80v12.7M141 88.9h3.8M154.9 99.1v3.8M165.1 94h17.8M165.1 91.4h6.3M171.4 82.6v1.2M175.3 82.6h-7.7v6.3h-2.5"/>
<path d="M182.9 92.7v2.6M188 95.3v3.8h7.6v-3.8M188 82.6v5M191.8 99.1v3.8M195.6 80v7.6M195.6 82.6h-12.7v2.5M224.8 97.8v16.5h8.9M92.7 106.7h7.6M92.7 109.2h7.6M141 100.3v2.6M223.5 116.8h10.2M223.5 104.1h1.3"/>
<path d="M224.8 116.8v6.4M254 114.3h7.6M254 116.8h7.6M27.9 132.1h3.8M27.9 127h3.8M30.5 121.9h11.4M30.5 139.7h11.4M39.4 127h1.2v2.5h1.3M39.4 132.1h2.5M92.7 129.5h12.7M92.7 132.1h12.7M92.7 121.9h12.7"/>
<path d="M92.7 124.5h12.7M92.7 134.6h12.7M92.7 137.2h12.7M92.7 139.7h12.7M146 133.4v2.5h10.2M147.3 134.6v1.3M156.2 138.4h-10.2v1.3M181.6 138.4h7.6M181.6 128.3h7.6M181.6 130.8h7.6M227.3 121.9h6.4M30.5 152.4h11.4"/>
<path d="M30.5 147.3h11.4M30.5 149.9h11.4M30.5 144.8h11.4M30.5 142.2h11.4M92.7 152.4h11.4M92.7 154.9h11.4M92.7 149.9h11.4M156.2 141h-1.3v3.8M181.6 141v6.3h12.7M30.5 160h11.4M30.5 170.2h11.4M30.5 177.8h11.4"/>
<path d="M139.7 177.8h7.6M139.7 166.4v-1.3h30.5v1.3M139.7 174v21.6M162.6 177.8h7.6M170.2 174v10.2M30.5 180.3h11.4M162.6 182.9h1.2v2.5M170.2 191.8v3.8"/>
</g>
<path d="M108.6 45.1l1.2 1.2M109.8 45.1l-1.2 1.2M144.2 93.4l1.2 1.2M145.4 93.4l-1.2 1.2" fill="none" stroke="#000084" stroke-width=".18"/>
<path d="M89.9 13.5h.7M165.4 13.5h.8l-.4 .5 .3 .1v.6l-.2 .1-.5-.1M282.2 14h-.3l-.2 .1 .1 .2 .4 .1v.3h-.5M199.3 115.1h.7M199.4 114.2l.2-.3v1.2" fill="none" stroke="#0000c2" stroke-width=".25"/>
<path d="M17 134.1l-1.1 1.7M17.4 135h1" fill="none" stroke="#0000c2" stroke-width=".18"/>
<path d="M12.7 12.7h78.7v57.2h-78.7zM92.7 12.7h78.7v57.2h-78.7zM172.7 12.7h53.4v57.2h-53.4zM227.3 12.7h57.2v57.2h-57.2zM12.7 71.1h120.6v125.8h-120.6zM134.6 71.1h66.1v40.7h-66.1zM201.9 71.1h82.6v94h-82.6zM134.6 113h66.1v43.2h-66.1zM134.6 157.5h41.9v39.4h-41.9z" fill="none" stroke="#0000c2" stroke-width=".18" stroke-dasharray="1.7 .6"/>
<g fill="#009600" stroke="#009600" stroke-width=".18">
<circle cx="113" cy="95.3" r=".46"/>
<circle cx="101.6" cy="95.3" r=".46"/>
<circle cx="80" cy="95.3" r=".46"/>
<circle cx="69.8" cy="88.9" r=".46"/>
<circle cx="80" cy="81.3" r=".46"/>
<circle cx="80" cy="88.9" r=".46"/>
<circle cx="59.7" cy="81.3" r=".46"/>
<circle cx="69.8" cy="81.3" r=".46"/>
<circle cx="135.9" cy="35.6" r=".46"/>
<circle cx="124.5" cy="35.6" r=".46"/>
<circle cx="132.1" cy="35.6" r=".46"/>
<circle cx="147.3" cy="135.9" r=".46"/>
<circle cx="171.4" cy="82.6" r=".46"/>
<circle cx="147.3" cy="138.4" r=".46"/>
<circle cx="141" cy="88.9" r=".46"/>
<circle cx="195.6" cy="82.6" r=".46"/>
<circle cx="182.9" cy="82.6" r=".46"/>
<circle cx="188" cy="82.6" r=".46"/>
<circle cx="165.1" cy="35.6" r=".46"/>
<circle cx="224.8" cy="116.8" r=".46"/>
<circle cx="224.8" cy="104.1" r=".46"/>
<circle cx="182.9" cy="94" r=".46"/>
<circle cx="191.8" cy="99.1" r=".46"/>
<circle cx="57.1" cy="48.3" r=".46"/>
<circle cx="90.2" cy="81.3" r=".46"/>
<circle cx="105.4" cy="90.2" r=".46"/>
<circle cx="39.4" cy="88.9" r=".46"/>
<circle cx="49.5" cy="88.9" r=".46"/>
<circle cx="49.5" cy="81.3" r=".46"/>
<circle cx="39.4" cy="81.3" r=".46"/>
<circle cx="20.3" cy="88.9" r=".46"/>
<circle cx="29.2" cy="88.9" r=".46"/>
<circle cx="20.3" cy="81.3" r=".46"/>
<circle cx="29.2" cy="81.3" r=".46"/>
<circle cx="57.1" cy="92.7" r=".46"/>
<circle cx="64.8" cy="92.7" r=".46"/>
<circle cx="59.7" cy="88.9" r=".46"/>
<circle cx="57.1" cy="40.6" r=".46"/>
<circle cx="57.1" cy="43.2" r=".46"/>
<circle cx="57.1" cy="45.7" r=".46"/>
<circle cx="44.4" cy="35.6" r=".46"/>
<circle cx="67.3" cy="27.9" r=".46"/>
<circle cx="67.3" cy="24.1" r=".46"/>
<circle cx="57.1" cy="35.6" r=".46"/>
<circle cx="69.8" cy="92.7" r=".46"/>
<circle cx="139.7" cy="177.8" r=".46"/>
<circle cx="139.7" cy="165.1" r=".46"/>
<circle cx="170.2" cy="177.8" r=".46"/>
<circle cx="113" cy="90.2" r=".46"/>
<circle cx="99.1" cy="52.1" r=".46"/>
<circle cx="165.1" cy="34.3" r=".46"/>
</g>
<g font-size="2.8" fill="#840000">
<text x="178" y="190.9">Title:</text>
<text x="187.7" y="190.9">PULSE</text>
<text x="199.4" y="190.9">R2.1</text>
</g>
<g font-size="2.1" fill="#840000">
<text x="178" y="184">Sheet:</text>
<text x="178" y="186.7">File:</text>
<text x="184.1" y="186.7">pulser2.1.kicad_sch</text>
<text x="178" y="196.9">KiCad</text>
<text x="178" y="194.1">Size:</text>
<text x="184.7" y="194.1">A4</text>
<text x="185.7" y="196.9">E.D.A.</text>
<text x="193.3" y="196.9">9.0.7</text>
<text x="200" y="194.1">Date:</text>
<text x="207" y="194.1">2026-03-02</text>
<text x="263" y="194.3">Rev:</text>
<text x="263" y="196.9">Id:</text>
<text x="267.1" y="196.9">1/1</text>
</g>
<g font-size="1.8" fill="#840000">
<text x="35" y="11.9">1</text>
<text x="85" y="11.9">2</text>
<text x="135" y="11.9">3</text>
<text x="185" y="11.9">4</text>
<text x="235" y="11.9">5</text>
<text x="285" y="11.9">6</text>
<text x="10.3" y="35.9">A</text>
<text x="285.3" y="35.9">A</text>
<text x="145.8" y="45.2" transform="rotate(-90 145.8 45.2)">2</text>
<text x="10.3" y="85.9">B</text>
<text x="285.3" y="85.9">B</text>
<text x="10.3" y="135.9">C</text>
<text x="285.3" y="135.9">C</text>
<text x="10.3" y="185.9">D</text>
<text x="285.3" y="185.9">D</text>
<text x="35" y="199.9">1</text>
<text x="85" y="199.9">2</text>
<text x="135" y="199.9">3</text>
<text x="185" y="199.9">4</text>
<text x="235" y="199.9">5</text>
<text x="285" y="199.9">6</text>
</g>
<g font-size="1.8" fill="#006464">
<text x="64.4" y="16.1">+3.3V</text>
<text x="147" y="17.4">GND</text>
<text x="122.4" y="19.9">+5V</text>
<text x="156.5" y="22.5">D1</text>
<text x="162.2" y="18.6">+3.3V</text>
<text x="179.1" y="23">Conn_01x03_Pin</text>
<text x="181.5" y="18.4">SERVO</text>
<text x="183.2" y="20.4">SERVO1</text>
<text x="198.1" y="22.5">Conn_01x04_Socket</text>
<text x="204.2" y="19.9">RADIO1</text>
<text x="206.9" y="18.1">RADIO</text>
<text x="217.3" y="23.8">TX</text>
<text x="77" y="27.3">100nF</text>
<text x="77.6" y="29.8">C12</text>
<text x="99" y="28.8">USB1</text>
<text x="127" y="29.1">D2</text>
<text x="139.4" y="27.5">AP2112K-3.3</text>
<text x="144.7" y="25">U3</text>
<text x="156.5" y="25">LED</text>
<text x="190.5" y="28.8">+5V</text>
<text x="190.5" y="26.3">GND</text>
<text x="38" y="33.9">R3</text>
<text x="95.5" y="31.3">USB_B_Micro</text>
<text x="111.9" y="32.6">D_Schottky</text>
<text x="115.8" y="30.1">D5</text>
<text x="127" y="31.7">D_Schottky</text>
<text x="156.2" y="32.1">680</text>
<text x="156.2" y="30.1">R13</text>
<text x="182.8" y="35.9">PWR</text>
<text x="215.9" y="30.1">+5V</text>
<text x="236.9" y="32">BZ1</text>
<text x="236.9" y="34.5">Buzzer</text>
<text x="257" y="31.3">GND</text>
<text x="269.7" y="31.3">GND</text>
<text x="22.4" y="40.2">BOOTSL1</text>
<text x="38.1" y="36.4">1k</text>
<text x="60.2" y="36.4">~{CS}</text>
<text x="60.2" y="39">CLK</text>
<text x="60.2" y="41.5">DI/IO_{0}</text>
<text x="68.2" y="37.4" transform="rotate(-90 68.2 37.4)">VCC</text>
<text x="83.1" y="37.7">GND</text>
<text x="100.6" y="36.4">VBUS</text>
<text x="102.6" y="41.5">D+</text>
<text x="141.5" y="36.4">VIN</text>
<text x="141.5" y="39">EN</text>
<text x="145.7" y="36.4">VOUT</text>
<text x="157.6" y="41.2">C14</text>
<text x="157.6" y="38.7">10uF</text>
<text x="177.3" y="40.2">Conn_01x02_Pin</text>
<text x="182.5" y="37.7">PWR1</text>
<text x="211.3" y="37.7">GND</text>
<text x="261.6" y="39.9">G1</text>
<text x="274.3" y="39.9">R12</text>
<text x="22.4" y="42.8">SMD_4.2x3.2mm_h2.5mm</text>
<text x="60.2" y="44">DO/IO_{1}</text>
<text x="60.2" y="46.6">~{WP}/IO_{2}</text>
<text x="78.7" y="45.3">W25Q128JVS</text>
<text x="78.7" y="42.8">FLASH1</text>
<text x="99.9" y="47.2" transform="rotate(-90 99.9 47.2)">Shield</text>
<text x="102.5" y="47.2" transform="rotate(-90 102.5 47.2)">GND</text>
<text x="102.6" y="44">D-</text>
<text x="103.6" y="46.6">ID</text>
<text x="124.6" y="47.6">10uF</text>
<text x="146.9" y="42.7" transform="rotate(-90 146.9 42.7)">GND</text>
<text x="190.5" y="45.3">GND</text>
<text x="190.5" y="42.8">+BATT</text>
<text x="206" y="46.6">GPIO1</text>
<text x="261.6" y="42.5">GREEN</text>
<text x="274.3" y="42.5">RED</text>
<text x="60.2" y="49.1">~{HOLD}/~{RESET}/IO_{3}</text>
<text x="68.2" y="52.8" transform="rotate(-90 68.2 52.8)">GND</text>
<text x="124.5" y="50.1">C13</text>
<text x="144" y="51.7">GND</text>
<text x="163.1" y="49.1">GND</text>
<text x="183.1" y="52.9">SW1</text>
<text x="199.4" y="49.1">Conn_01x04_Socket</text>
<text x="213.9" y="50.5">GPIO13</text>
<text x="243.4" y="51.1" transform="rotate(-90 243.4 51.1)">GND</text>
<text x="254" y="52.4">680</text>
<text x="254" y="50.4">R14</text>
<text x="266.7" y="50.4">R15</text>
<text x="266.7" y="52.4">1k</text>
<text x="22.1" y="54.2">GND</text>
<text x="130" y="58">GND</text>
<text x="177.3" y="55.5">Conn_01x02_Pin</text>
<text x="190.5" y="58">+BATT</text>
<text x="217.2" y="56.7">+5V</text>
<text x="32.3" y="64.4">10K</text>
<text x="32.9" y="61.8">R5</text>
<text x="57.2" y="64.4">GND</text>
<text x="65.3" y="61.8">GND</text>
<text x="97" y="60.6">GND</text>
<text x="190.5" y="60.6">RAW</text>
<text x="212.6" y="64.4">GND</text>
<text x="35.1" y="66.9">SMD_4.2x3.2mm_h2.5mm</text>
<text x="54.3" y="69.4">RST1</text>
<text x="17.4" y="74.5">+3.3V</text>
<text x="139" y="77.3">RAW</text>
<text x="193.5" y="77.3">+5V</text>
<text x="115.5" y="83.2">C3</text>
<text x="153.6" y="82.1">U6</text>
<text x="176.2" y="80.9">2.2uH</text>
<text x="177.8" y="78.3">L1</text>
<text x="13.4" y="84.4">1uF</text>
<text x="13.9" y="87">C4</text>
<text x="21.1" y="84.4">100nF</text>
<text x="22.3" y="87">C5</text>
<text x="31.3" y="84.4">100nF</text>
<text x="32.9" y="87">C6</text>
<text x="41.4" y="84.4">100nF</text>
<text x="43.1" y="87">C7</text>
<text x="51.6" y="84.4">100nF</text>
<text x="53.3" y="87">C8</text>
<text x="61.7" y="84.4">100nF</text>
<text x="63.4" y="87">C9</text>
<text x="71.9" y="84.4">100nF</text>
<text x="73" y="87">C10</text>
<text x="82.1" y="84.4">100nF</text>
<text x="83.1" y="87">C11</text>
<text x="113.8" y="85.7">100nF</text>
<text x="115.5" y="89.8">C2</text>
<text x="147.8" y="89.8">VIN</text>
<text x="149.4" y="84.7">AP62250Z6</text>
<text x="159.2" y="89.8">SW</text>
<text x="171.7" y="86.2">100nF</text>
<text x="177.8" y="88.5">R10</text>
<text x="95" y="91">GND</text>
<text x="113.8" y="92.3">100nF</text>
<text x="147.8" y="94.8">EN</text>
<text x="158.4" y="92.3">BST</text>
<text x="159.5" y="94.8">FB</text>
<text x="171.8" y="90.5">C18</text>
<text x="176" y="90.5">52.3K</text>
<text x="187.8" y="94.3">C26</text>
<text x="187.8" y="90.3">22uF</text>
<text x="195.4" y="94.3">C27</text>
<text x="195.4" y="90.3">22uF</text>
<text x="222.3" y="94.6">+3.3V</text>
<text x="18.3" y="98.7">GND</text>
<text x="113" y="99.9">GND</text>
<text x="124.5" y="96.1">+1V1</text>
<text x="135.7" y="99.9">10uF</text>
<text x="155.8" y="96" transform="rotate(-90 155.8 96)">GND</text>
<text x="177.8" y="98.7">R11</text>
<text x="177.8" y="100.7">10K</text>
<text x="216.9" y="101.7">100nF</text>
<text x="216.9" y="99.2">C23</text>
<text x="82.5" y="107.5">GPIO0</text>
<text x="103.6" y="106.5">1uF</text>
<text x="104.1" y="104">C1</text>
<text x="135.7" y="102.5">C17</text>
<text x="208.3" y="105">GND</text>
<text x="55.5" y="112" transform="rotate(-90 55.5 112)">USB_VDD</text>
<text x="58" y="112.9" transform="rotate(-90 58 112.9)">ADC_AVDD</text>
<text x="65.6" y="109.1" transform="rotate(-90 65.6 109.1)">IOVDD</text>
<text x="70.7" y="112.4" transform="rotate(-90 70.7 112.4)">VREG_VIN</text>
<text x="80.9" y="108.5" transform="rotate(-90 80.9 108.5)">DVDD</text>
<text x="82.5" y="110.1">GPIO1</text>
<text x="82.5" y="112.6">GPIO2</text>
<text x="138.9" y="108.8">GND</text>
<text x="152.9" y="108.8">GND</text>
<text x="180.8" y="108.8">GND</text>
<text x="189.7" y="108.8">GND</text>
<text x="217.2" y="112.6">100nF</text>
<text x="217.2" y="110.1">C21</text>
<text x="238.8" y="111.4">LSM6DSOX</text>
<text x="242.2" y="109.3">U5</text>
<text x="34" y="115.2">GND</text>
<text x="46.2" y="115.2">TESTEN</text>
<text x="75.8" y="114" transform="rotate(-90 75.8 114)">VREG_VOUT</text>
<text x="82.5" y="115.2">GPIO3</text>
<text x="82.5" y="117.7">GPIO4</text>
<text x="208.5" y="117.7">GND</text>
<text x="236.7" y="115.2">VDD</text>
<text x="236.7" y="117.7">VDDIO</text>
<text x="247.2" y="115.2">SDA</text>
<text x="247.2" y="117.7">SCL</text>
<text x="34.2" y="125.3">R1</text>
<text x="46.2" y="122.8">RUN</text>
<text x="82.5" y="120.2">GPIO5</text>
<text x="82.5" y="122.8">GPIO6</text>
<text x="82.5" y="125.3">GPIO7</text>
<text x="107" y="125.3">4.7K</text>
<text x="107" y="122.8">4.7K</text>
<text x="107.9" y="120.2">R6</text>
<text x="115.4" y="121.6" transform="rotate(-90 115.4 121.6)">+3.3V</text>
<text x="145.3" y="122.8">GND</text>
<text x="165" y="124.1">BMP581</text>
<text x="166.2" y="121.5">BMP1</text>
<text x="236.7" y="122.8">INT1</text>
<text x="236.7" y="125.3">INT2</text>
<text x="242.1" y="120.2">SDO/SA0</text>
<text x="247.2" y="125.3">SDx</text>
<text x="248.3" y="122.8">~{CS}</text>
<text x="257.6" y="122.3">+3.3V</text>
<text x="257.8" y="125.3">GND</text>
<text x="257.8" y="120.2">GND</text>
<text x="33.3" y="127.9">27.4</text>
<text x="34.2" y="130.4">R2</text>
<text x="46.2" y="130.4">USB_DM</text>
<text x="82.5" y="127.9">GPIO8</text>
<text x="82.5" y="130.4">GPIO9</text>
<text x="107.6" y="127.6">R7</text>
<text x="115.4" y="131.7" transform="rotate(-90 115.4 131.7)">+3.3V</text>
<text x="151.1" y="130.4">C19</text>
<text x="221.4" y="128.1">+3.3V</text>
<text x="242.7" y="130.4">OCS_Aux</text>
<text x="247.2" y="127.9">SCx</text>
<text x="257.8" y="127.9">GND</text>
<text x="33.3" y="132.9">27.4</text>
<text x="46.2" y="132.9">USB_DP</text>
<text x="81.3" y="132.9">GPIO10</text>
<text x="81.3" y="135.5">GPIO11</text>
<text x="136.3" y="134.2">+3.3V</text>
<text x="151.1" y="132.9">100nf</text>
<text x="185.4" y="134.2">GND</text>
<text x="225.8" y="132.9">GND</text>
<text x="236.7" y="132.9">GND</text>
<text x="242.7" y="132.9">SDO_Aux</text>
<text x="46.2" y="140.6">~{QSPI_SS}</text>
<text x="46.2" y="143.1">QSPI_SCLK</text>
<text x="81.3" y="138">GPIO12</text>
<text x="81.3" y="140.6">GPIO13</text>
<text x="81.3" y="143.1">GPIO14</text>
<text x="136.3" y="140.6">+3.3V</text>
<text x="139.7" y="143.4">C20</text>
<text x="46.2" y="145.6">QSPI_SD0</text>
<text x="46.2" y="148.2">QSPI_SD1</text>
<text x="81.3" y="145.6">GPIO15</text>
<text x="81.3" y="148.2">GPIO16</text>
<text x="139.7" y="145.9">100nf</text>
<text x="46.2" y="150.7">QSPI_SD2</text>
<text x="46.2" y="153.3">QSPI_SD3</text>
<text x="81.3" y="150.7">GPIO17</text>
<text x="81.3" y="153.3">GPIO18</text>
<text x="81.3" y="155.8">GPIO19</text>
<text x="145.3" y="152">GND</text>
<text x="152.9" y="150.7">GND</text>
<text x="46.2" y="160.9">XIN</text>
<text x="81.3" y="158.3">GPIO20</text>
<text x="81.3" y="160.9">GPIO21</text>
<text x="137.7" y="160.9">GND</text>
<text x="81.3" y="163.4">GPIO22</text>
<text x="81.3" y="166">GPIO23</text>
<text x="46.2" y="171">XOUT</text>
<text x="81.3" y="168.5">GPIO24</text>
<text x="81.3" y="171">GPIO25</text>
<text x="142.2" y="169.8">C15</text>
<text x="142.2" y="172.3">15pF</text>
<text x="147.9" y="171">ABM8-272-T3</text>
<text x="151.1" y="168.5">CLOCK1</text>
<text x="162.8" y="170">C16</text>
<text x="162.8" y="172.6">15pF</text>
<text x="46.2" y="178.7">SWCLK</text>
<text x="75.1" y="176.1">GPIO26/ADC0</text>
<text x="75.1" y="178.7">GPIO27/ADC1</text>
<text x="46.2" y="181.2">SWDIO</text>
<text x="75.1" y="181.2">GPIO28/ADC2</text>
<text x="75.1" y="183.7">GPIO29/ADC3</text>
<text x="68.2" y="186.2" transform="rotate(-90 68.2 186.2)">GND</text>
<text x="69.5" y="190.1">U1</text>
<text x="161.8" y="191.4">GND</text>
<text x="171.5" y="187.6">R4</text>
<text x="171.5" y="190.1">1k</text>
<text x="65.3" y="196.4">GND</text>
<text x="69.5" y="192.6">RP2040</text>
</g>
<g font-size="1.8" fill="#0000c2">
<text x="79.9" y="15.2">FLASH/RST</text>
<text x="157.4" y="15.2">USB/3V3</text>
<text x="167.6" y="15.2">LDO</text>
<text x="218.5" y="15.2">GPIOUT</text>
<text x="270" y="15.2">Buzzer/LEDs</text>
<text x="235.4" y="27.3">BUZZER</text>
<text x="259.6" y="27.3">STATUS LED</text>
<text x="203.1" y="44.6">EXTRA GPIO</text>
<text x="181.4" y="51.2">SWITCH</text>
<text x="128.5" y="73.7">MCU</text>
<text x="189.4" y="73.7">RAW INPUT</text>
<text x="273.5" y="73.9">LSM6DSOX</text>
<text x="21.5" y="93.8">C4</text>
<text x="25.1" y="93.8">CLOSE TO PIN44</text>
<text x="108.6" y="103.7">C1</text>
<text x="112.3" y="103.7">CLOSE TO PIN45</text>
<text x="192.3" y="115.6">BMP581</text>
<text x="12.8" y="135.7">D+/-</text>
<text x="19.7" y="135.7">RESISTORS CLOSE TO CHIP</text>
<text x="168.4" y="161">CLOCK</text>
</g>
<g font-size="1.8" fill="#a90000">
<text x="209.5" y="23.9">4</text>
<text x="184.1" y="25.1">1</text>
<text x="184.1" y="27.7">2</text>
<text x="209.5" y="29">2</text>
<text x="209.5" y="26.4">3</text>
<text x="57.7" y="35.3">1</text>
<text x="67.1" y="32.5" transform="rotate(-90 67.1 32.5)">8</text>
<text x="107.2" y="35.3">1</text>
<text x="139" y="35.3">1</text>
<text x="151.7" y="35.3">5</text>
<text x="184.1" y="30.2">3</text>
<text x="209.5" y="31.5">1</text>
<text x="57.7" y="40.4">5</text>
<text x="57.7" y="37.8">6</text>
<text x="107.2" y="40.4">3</text>
<text x="139" y="37.8">3</text>
<text x="184.1" y="41.7">1</text>
<text x="237.2" y="40.1" transform="rotate(-90 237.2 40.1)">1</text>
<text x="242.3" y="40.1" transform="rotate(-90 242.3 40.1)">2</text>
<text x="57.7" y="42.9">2</text>
<text x="57.7" y="45.5">3</text>
<text x="107.2" y="42.9">2</text>
<text x="107.2" y="45.5">4</text>
<text x="184.1" y="44.2">2</text>
<text x="57.7" y="48">7</text>
<text x="98.8" y="50.2" transform="rotate(-90 98.8 50.2)">6</text>
<text x="101.3" y="50.2" transform="rotate(-90 101.3 50.2)">5</text>
<text x="210.7" y="53.1">3</text>
<text x="210.7" y="50.5">4</text>
<text x="67.1" y="55.3" transform="rotate(-90 67.1 55.3)">4</text>
<text x="184.1" y="56.9">1</text>
<text x="184.1" y="59.4">2</text>
<text x="210.7" y="58.2">1</text>
<text x="210.7" y="55.6">2</text>
<text x="145.3" y="88.6">1</text>
<text x="163.1" y="88.6">2</text>
<text x="145.3" y="93.7">5</text>
<text x="163.1" y="91.2">4</text>
<text x="163.1" y="93.7">6</text>
<text x="64.5" y="101.7" transform="rotate(-90 64.5 101.7)">1</text>
<text x="154.7" y="98.5" transform="rotate(-90 154.7 98.5)">3</text>
<text x="54.4" y="102.3" transform="rotate(-90 54.4 102.3)">48</text>
<text x="56.9" y="102.3" transform="rotate(-90 56.9 102.3)">43</text>
<text x="69.6" y="102.3" transform="rotate(-90 69.6 102.3)">44</text>
<text x="74.7" y="102.3" transform="rotate(-90 74.7 102.3)">45</text>
<text x="79.8" y="102.3" transform="rotate(-90 79.8 102.3)">23</text>
<text x="90.1" y="106.4">2</text>
<text x="90.1" y="109">3</text>
<text x="90.1" y="111.5">4</text>
<text x="42.5" y="114">19</text>
<text x="90.1" y="114">5</text>
<text x="90.1" y="116.6">6</text>
<text x="90.1" y="119.1">7</text>
<text x="234.2" y="114">8</text>
<text x="234.2" y="116.6">5</text>
<text x="251.4" y="114">14</text>
<text x="251.4" y="116.6">13</text>
<text x="252" y="119.1">1</text>
<text x="42.5" y="121.7">26</text>
<text x="90.1" y="121.7">8</text>
<text x="90.1" y="124.2">9</text>
<text x="234.2" y="124.2">9</text>
<text x="234.2" y="121.7">4</text>
<text x="251.4" y="121.7">12</text>
<text x="252" y="124.2">2</text>
<text x="42.5" y="129.3">46</text>
<text x="42.5" y="131.8">47</text>
<text x="89.5" y="126.7">11</text>
<text x="89.5" y="129.3">12</text>
<text x="89.5" y="131.8">13</text>
<text x="234.2" y="131.8">6</text>
<text x="251.4" y="129.3">10</text>
<text x="251.4" y="131.8">11</text>
<text x="252" y="126.7">3</text>
<text x="89.5" y="134.4">14</text>
<text x="89.5" y="136.9">15</text>
<text x="42.5" y="139.4">56</text>
<text x="42.5" y="142">52</text>
<text x="89.5" y="139.4">16</text>
<text x="89.5" y="142">17</text>
<text x="42.5" y="144.5">53</text>
<text x="42.5" y="147.1">55</text>
<text x="42.5" y="149.6">54</text>
<text x="89.5" y="144.5">18</text>
<text x="89.5" y="147.1">27</text>
<text x="89.5" y="149.6">28</text>
<text x="42.5" y="152.1">51</text>
<text x="89.5" y="152.1">29</text>
<text x="89.5" y="154.7">30</text>
<text x="42.5" y="159.8">20</text>
<text x="89.5" y="157.2">31</text>
<text x="89.5" y="159.8">32</text>
<text x="89.5" y="162.3">34</text>
<text x="89.5" y="164.8">35</text>
<text x="89.5" y="167.4">36</text>
<text x="42.5" y="169.9">21</text>
<text x="89.5" y="169.9">37</text>
<text x="42.5" y="177.5">24</text>
<text x="89.5" y="175">38</text>
<text x="89.5" y="177.5">39</text>
<text x="42.5" y="180.1">25</text>
<text x="89.5" y="180.1">40</text>
<text x="89.5" y="182.6">41</text>
<text x="67.1" y="189.9" transform="rotate(-90 67.1 189.9)">57</text>
</g>
<g font-size="1.8" fill="#0f0f0f">
<text x="217" y="26.3">RX</text>
<text x="25.4" y="35.2">USB_BOOT</text>
<text x="47" y="35.2">QSPI_SS</text>
<text x="187.7" y="32.7">SERVOPWM</text>
<text x="47" y="40.3">QSPI_SD0</text>
<text x="112.5" y="40.3">D+</text>
<text x="47" y="42.8">QSPI_SD1</text>
<text x="47" y="45.4">QSPI_SD2</text>
<text x="47" y="47.9">QSPI_SD3</text>
<text x="112.5" y="42.8">D-</text>
<text x="213.9" y="53">GPIO12</text>
<text x="237.1" y="50.8" transform="rotate(-90 237.1 50.8)">BUZZER</text>
<text x="22.9" y="63.2">RUN</text>
<text x="258.7" y="62.2" transform="rotate(-90 258.7 62.2)">GREEN</text>
<text x="271.4" y="61" transform="rotate(-90 271.4 61)">RED</text>
<text x="97.6" y="106.3">RX</text>
<text x="97.9" y="108.9">TX</text>
<text x="257.8" y="114">SDA</text>
<text x="257.9" y="116.5">SCL</text>
<text x="30.5" y="121.6">RUN</text>
<text x="101.6" y="121.6">SDA</text>
<text x="101.7" y="124.1">SCL</text>
<text x="227.3" y="121.6">INTIMU 4</text>
<text x="27.9" y="126.7">D-</text>
<text x="27.9" y="131.7">D+</text>
<text x="98.3" y="129.2">INTBMP</text>
<text x="98.9" y="131.7">INTIMU</text>
<text x="185.5" y="127.9">SDA</text>
<text x="185.5" y="130.5">SCL</text>
<text x="95" y="134.3">SERVOPWM</text>
<text x="98.3" y="136.8">GPIO12</text>
<text x="30.5" y="141.9">QSPI_SCLK</text>
<text x="30.5" y="139.4">QSPI_SS</text>
<text x="98.3" y="139.4">GPIO13</text>
<text x="147.3" y="138.1">VDDIOBMP</text>
<text x="182.1" y="138.1">INTBMP</text>
<text x="30.5" y="147">QSPI_SD1</text>
<text x="30.5" y="149.5">QSPI_SD2</text>
<text x="30.5" y="144.4">QSPI_SD0</text>
<text x="96.5" y="149.5">BUZZER</text>
<text x="184.6" y="147">VDDIOBMP</text>
<text x="30.5" y="152.1">QSPI_SD3</text>
<text x="97.8" y="152.1">GREEN</text>
<text x="100.2" y="154.6">RED</text>
<text x="30.5" y="159.7">XIN</text>
<text x="30.5" y="169.8">XOUT</text>
<text x="30.5" y="177.5">SWCLK</text>
<text x="30.5" y="180">SWDIO</text>
<text x="139.4" y="195.6" transform="rotate(-90 139.4 195.6)">XIN</text>
<text x="169.8" y="195.6" transform="rotate(-90 169.8 195.6)">XOUT</text>
</g>
<g font-size="1.8" fill="#840084">
<text x="139.8" y="32.6">IMax:</text>
<text x="141.7" y="30.1">VMax:</text>
<text x="145.8" y="32.6">600mA</text>
<text x="148.1" y="30.1">6V</text>
</g>
<text font-size="1.8" fill="#009600" x="47" y="37.8">QSPI_SCLK 6</text>
<g font-size="1.4" fill="#006464">
<text x="170.9" y="131.5">SCK/SCL</text>
<text x="171.4" y="129">SDI/SDA</text>
<text x="159.8" y="136.6">VDD</text>
<text x="170.8" y="134.1">SDO/ADR</text>
<text x="159.8" y="139.2">VDDIO</text>
<text x="159.8" y="141.7">GND</text>
<text x="174.8" y="141.7">CSB</text>
<text x="175.5" y="139.2">INT</text>
<text x="155.7" y="183.6">GND</text>
</g>
<g font-size="1.4" fill="#a90000">
<text x="179.7" y="128">4</text>
<text x="179.7" y="130.6">2</text>
<text x="156.4" y="135.6">10</text>
<text x="179.7" y="133.1">5</text>
<text x="156.9" y="138.2">1</text>
<text x="156.9" y="140.7">3</text>
<text x="179.7" y="138.2">7</text>
<text x="179.7" y="140.7">6</text>
<text x="148" y="177.5">1</text>
<text x="160.7" y="177.5">3</text>
<text x="160.7" y="182.6">2</text>
</g>
</svg>
